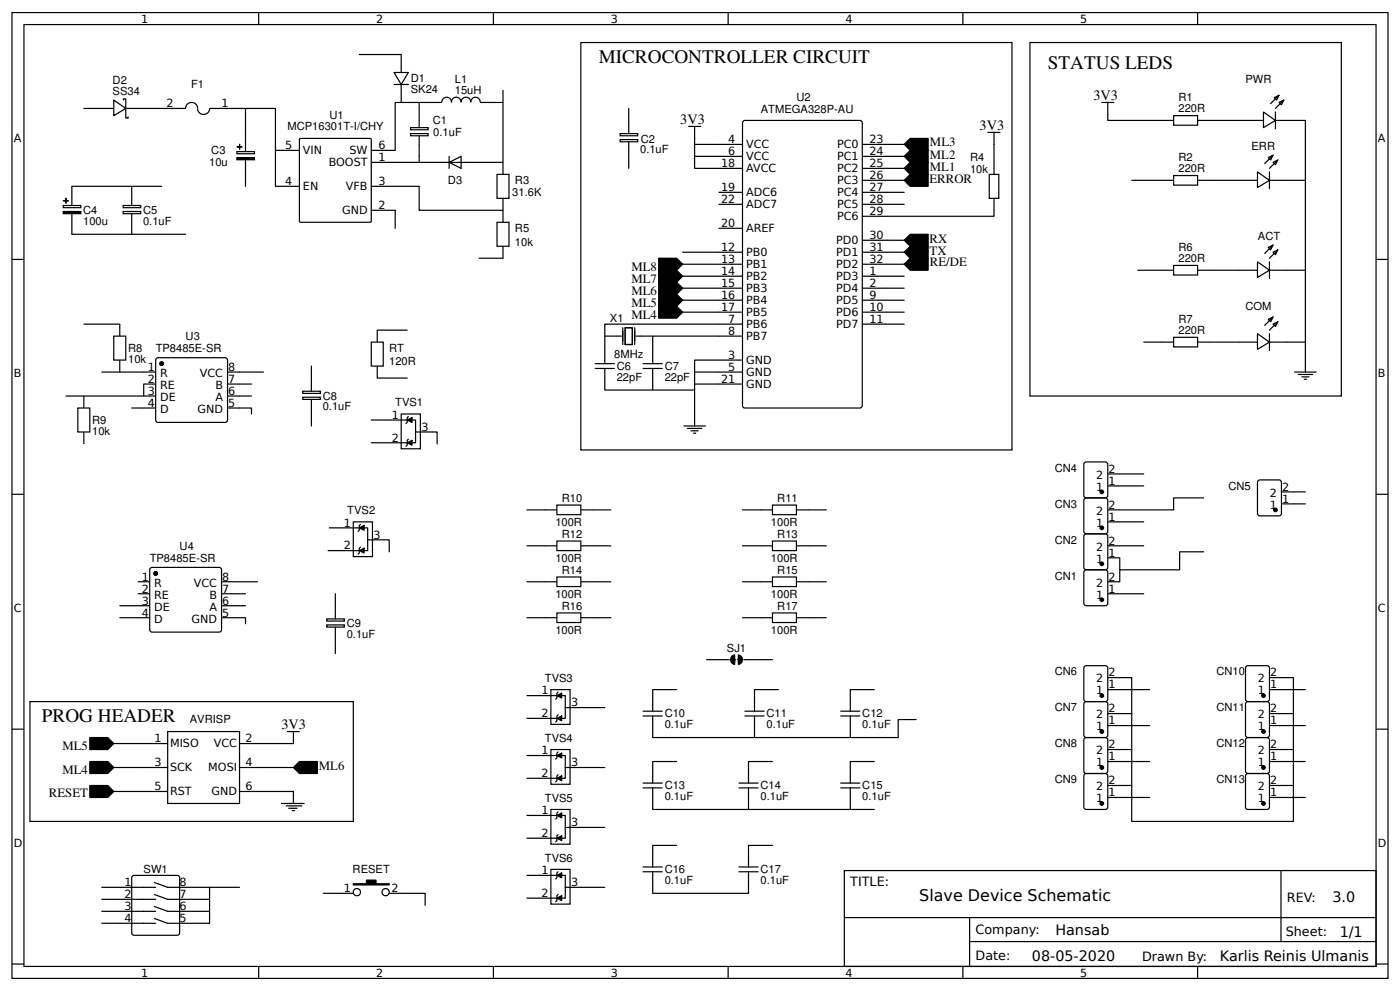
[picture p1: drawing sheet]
<svg xmlns="http://www.w3.org/2000/svg" width="309mm" height="219mm" viewBox="0 0 309 219" stroke-linecap="round" stroke-linejoin="round" font-family="sans-serif">
<g fill="none" stroke="#000" stroke-width=".26">
<path d="M2.6 2.8h304.1v213.2h-304.1zM5.3 5.4h298.7v208h-298.7zM57.1 2.8v2.6M79.4 12h9.2v4M87 16h3.2l-1.6 2.7zM87 18.7h3.2M88.6 18.7v3.9M109 2.8v2.6M111.1 20v15.9h-29.1M128.3 9.4h95.3v90h-95.3zM160.9 2.8v2.6M212.7 2.8v2.6"/>
<path d="M227.5 9.4h68.8v78h-68.8zM264.6 2.8v2.6M18.5 23.9h6.6M25.1 22.1l2.7 1.8-2.7 1.6zM27.3 22.1v-.3h.5v2.1M27.8 23.9v2.2h.5v-.3M27.8 23.9h13.2a1.32 1.32 0 0 1 1.3-1.3 1.32 1.32 0 0 1 1.4 1.3 1.32 1.32 0 0 0 1.3 1.4 1.32 1.32 0 0 0 1.3-1.4h14.6v17.2h5.2M52.3 33.5h3.9v.4h-3.9zM54.2 23.9v9.6M54.2 35.3v5.8M60.9 33.2h5.2M66.2 30.7l.2-.1h15.4l.2 .1v18.1l-.1 .2-15.5 .1-.2-.2z"/>
<path d="M90.7 29.5h3.9v.5h-3.9zM90.7 28.2h3.9v.5h-3.9zM92.6 28.2v-5.6h-5.3v10.6h-5.3M92.6 22.6h5M92.6 30v5.9M99.2 35.9l2.7-1.4v2.7zM99.2 34.5v2.7M101.9 22.6a1.06 1.06 0 0 0-1.1-1.1 1.06 1.06 0 0 0-1.1 1.1 1.06 1.06 0 0 0-1-1.1 1.06 1.06 0 0 0-1.1 1.1M106.1 22.6a1.05 1.05 0 0 0-1.1-1.1 1.05 1.05 0 0 0-1 1.1 1.06 1.06 0 0 0-1.1-1.1 1.06 1.06 0 0 0-1 1.1M106.1 22.6h5M109.8 38.5h2.6v5.3h-2.6zM111.1 35.9v2.6"/>
<path d="M137 30.8h3.9v.5h-3.9zM137 29.5h3.9v.5h-3.9zM138.9 23.9v5.6M138.9 31.4v5.8M152.1 27.9h2.7M153.5 27.9v9.3h10.5M153.5 31.9h10.5M153.5 34.5h10.5M164.3 26.7l25.7-.1 .4 .3 .1 62.7-.3 .4-25.6 .1-.5-.3-.1-62.7zM190.5 31.9h9.3M190.5 34.5h9.3M190.5 37.2h9.3"/>
<path d="M190.5 39.8h9.3M218.3 29.2h2.6M218.5 38.5h2.2v5.3h-2.2zM219.6 29.2v9.3M243.4 22.6h2.7M244.7 22.6v4h14.6M250 39.8h9.3M259.3 25.5h5.3v2.1h-5.3zM259.3 38.8h5.3v2.1h-5.3zM264.6 26.6h14.5M264.6 39.8h13.2M277.8 38l2.7 1.8-2.7 1.6z"/>
<path d="M279.1 24.7l2.7 1.9-2.7 1.6zM280.2 34.8l1.1-.5-.6 1zM280.5 39.8h7.9M280.5 38v3.7M281.3 35.9l1-.6-.5 1.1zM281.3 34.3l-1.9 1.8M281.5 21.6l1.1-.6-.6 1.1zM281.8 26.6h6.6v55.6M281.8 24.7v3.7M282.3 35.3l-1.8 1.9M282.6 22.6l1-.5-.5 1.1zM282.6 21l-1.9 1.9"/>
<path d="M283.6 22.1l-1.8 1.8M2.6 57.3h2.7M14 45.4h3.9v.5h-3.9zM15.9 47.2v4.5h25.1M27.2 46.7h3.9v.5h-3.9zM27.2 45.4h3.9v.5h-3.9zM29.1 41.1v4.3M29.1 47.2v4.5M35.7 41.1h-19.8v4.3M82 41.1h10.6v5.3h18.5M82 46.4h5.3v4M109.8 49.1h2.6v5.3h-2.6z"/>
<path d="M111.1 54.4v2.6h-5.3M111.1 43.8v5.3M150.8 55.7h13.2M150.8 58.3h13.2M158.7 42.5h5.3M158.7 45.1h5.3M158.7 50.4h5.3M190.5 42.5h9.3M190.5 45.1h9.3M190.5 55.7h9.3M190.5 58.3h9.3M190.5 53h9.3"/>
<path d="M219.6 43.8v4h-29.1M251.4 59.7h7.9M259.3 58.6h5.3v2.1h-5.3zM264.6 59.7h13.2M277.8 57.8l2.7 1.9-2.7 1.6zM280.2 54.6l1.1-.5-.6 1.1zM280.5 57.8v3.7M280.5 59.7h7.9M281.3 55.7l1-.5-.5 1zM281.3 54.1l-1.9 1.9M282.3 55.2l-1.8 1.8M304 57.3h2.7"/>
<path d="M18.5 71.6h8v2.6M25.1 74.2h2.7v5.3h-2.7zM26.5 79.5v2.7M34.7 79.1h15.3l.3 .4-.1 13.5-.5 .3-15-.1-.3-.5v-13.2zM82 75.5h2.7v5.3h-2.7zM90 72.9h-6.7v2.6M133.6 74.2h3.7M137.6 72.4v3.7M138.1 72.4h1.6v3.7h-1.6zM140.2 72.4v3.7M140.5 74.2h3.7M150.8 61h13.2"/>
<path d="M150.8 63.6h13.2M150.8 66.3h13.2M150.8 68.9h13.2M164 79.5h-10.5v14.6M164 74.2h-19.8v6.1M164 71.6h-30.4v8.7M190.5 61h9.3M190.5 63.6h9.3M190.5 66.3h9.3M190.5 68.9h9.3M190.5 71.6h9.3M252.7 75.5h6.6"/>
<path d="M259.3 74.5h5.3v2.1h-5.3zM264.6 75.5h13.2M277.8 73.7l2.7 1.8-2.7 1.6zM280.2 70.5l1.1-.5-.6 1zM280.5 73.7v3.7M280.5 75.5h7.9M281.3 71.6l1-.6-.5 1.1zM281.3 70l-1.9 1.8M282.3 71l-1.8 1.9M17.2 90.1h2.6v5.3h-2.6zM18.5 87.4v2.7M18.5 95.4v2.6"/>
<path d="M22.5 82.2h11.9M29.1 90.1h5.3M31.7 87.4h2.7M34.4 84.8h-2.7v2.6h-17.1M50.3 90.1h5.3v1.3M50.3 82.2h7.9M50.3 84.8h5.3M50.3 87.4h5.3M66.9 87.7h3.9v.5h-3.9zM66.9 86.4h3.9v.5h-3.9zM68.8 80.8v5.6M68.8 88.2v5.9"/>
<path d="M82 92.7h9.8v5.1h-9.8M83.3 80.8v2.7h6.7M88.6 91.4h4.3v7.7h-4.3zM90.2 91.9l-.2 .3v1.1l-.3 .2M90.2 97l-.2 .2v1.1l-.3 .3M91.8 95.4h4.8v2.6M131.5 81.4h4.2M131.5 80.3h4.2M133.6 81.4v4.7h19.9M142.1 81.4h4.2M142.1 80.3h4.2M144.2 81.4v4.7"/>
<path d="M151.1 94.1h4.7M151.9 94.6h3.1M152.7 95.1h1.6M153.2 95.6h.5M153.5 82.2h10.5M153.5 84.8h10.5M286 82.2h4.8M286.8 82.7h3.2M287.6 83.2h1.6M288.1 83.7h.6M2.6 109.1h2.7M72.8 116.5h8.4v5.1h-8.7"/>
<path d="M78.1 115.2h4.2v7.7h-4.2zM79.6 115.8l-.2 .2v1.1l-.3 .2M81.2 119.2h4.8v2.6M116.4 112.6h6.6M123 111.5h5.3v2.1h-5.3zM123 119.5h5.3v2.1h-5.3zM128.3 112.6h6.6M164 112.6h6.7M170.7 111.5h5.2v2.1h-5.2zM170.7 119.5h5.2v2.1h-5.2zM175.9 112.6h6.7M239.5 118.1l.5-.2h4.2l.5 .2v7.2l-.2 .4-4.5 .1-.5-.3z"/>
<path d="M239.5 110.2l.5-.3h4.2l.5 .3v7.1l-.2 .5-4.5 .1-.5-.3zM239.5 102.3l.5-.3h4.2l.5 .3v7.1l-.2 .5h-4.5l-.5-.2zM244.7 115.2h8M244.7 107.3h8M244.7 104.6h8M265.9 109.9h-6.6v2.7h-14.6M277.9 106.2l.4-.2h4.3l.4 .2 .1 7.2-.3 .4-4.5 .1-.4-.3zM283.1 111.3h5.3M283.1 108.6h5.3M304 109.1h2.7M26.5 136.4h6.6M26.5 133.7h6.6"/>
<path d="M30.4 131.1h2.7M30.4 128.5h2.7M33.1 125.5l.5-.2 15.1 .1 .2 .4v13.5l-.5 .3-15.1-.1-.2-.5zM48.9 136.4h5.3v1.3M48.9 133.7h5.3M48.9 131.1h5.3M48.9 128.5h8M72.2 138h3.9v.5h-3.9zM72.2 136.7h3.9v.4h-3.9zM74.1 131.1v5.6M74.1 138.5v5.8M79.6 120.8l-.2 .2v1.1l-.3 .3"/>
<path d="M116.4 136.4h6.6M116.4 128.5h6.6M116.4 120.5h6.6M123 127.4h5.3v2.1h-5.3zM123 135.3h5.3v2.2h-5.3zM128.3 136.4h6.6M128.3 128.5h6.6M128.3 120.5h6.6M164 136.4h6.7M164 128.5h6.7M164 120.5h6.7M170.7 127.4h5.2v2.1h-5.2z"/>
<path d="M170.7 135.3h5.2v2.2h-5.2zM175.9 136.4h6.7M175.9 128.5h6.7M175.9 120.5h6.7M239.5 126.1l.5-.3h4.2l.5 .3v7.1l-.2 .5h-4.5l-.5-.2zM244.7 131.1h8M244.7 120.5h8M244.7 123.2h2.7v2.6M265.9 121.8h-5.3v4h-13.2v2.7h-2.7M6.6 154.9h71.5v26.5h-71.5zM116.4 153.6h8.5v5h-8.5M121.7 152.3h4.2v7.6h-4.2z"/>
<path d="M123.3 152.8l-.3 .3v1l-.2 .3M123.3 157.8l-.3 .3v1l-.2 .3M124.9 156.2h8.7M142.1 158.1h4.2M142.1 157h4.2M144.2 158.1v4.8h54.2v-4h4M149.5 152.3h-5.3v4.7M156.1 145.7h5M164.3 145.7h6.4M164.6 158.1h4.2M164.6 157h4.2M166.7 158.1v4.8"/>
<path d="M172 152.3h-5.3v4.7M185.7 158.1h4.3M185.7 157h4.3M187.9 158.1v4.8M193.1 152.3h-5.2v4.7M239.5 147.2l.5-.2h4.2l.5 .2v7.2l-.2 .4-4.5 .1-.5-.2zM239.5 155.2l.5-.3h4.2l.5 .3v7.1l-.2 .5-4.5 .1-.5-.3zM244.7 149.6h5.3v31.8h35.8v-31.8h-5.3M244.7 152.3h9.3M244.7 157.6h5.3M275.2 147.2l.5-.2h4.2l.5 .2 .1 7.2-.3 .4-4.5 .1-.5-.2zM275.2 155.2l.5-.3h4.2l.5 .3 .1 7.1-.3 .5-4.5 .1-.5-.3z"/>
<path d="M280.5 152.3h7.9M280.5 157.6h5.3M2.6 161h2.7M25.1 164.2h11.9M25.1 169.5h11.9M25.1 174.8h11.9M37 161.5h15.9v15.9h-15.9zM52.9 169.5h11.9M52.9 174.8h11.9v2.6M62.2 177.4h5M63.2 177.9h3.5M63.5 161.5h2.6"/>
<path d="M63.8 178.5h1.8M64.6 179h.5M64.8 161.5v2.7h-11.9M116.4 166.8h8.5v5h-8.5M121.7 165.5h4.2v7.7h-4.2zM121.7 178.7h4.2v7.7h-4.2zM123.3 166l-.3 .3v1l-.2 .3M123.3 171.1l-.3 .2v1.1l-.2 .2M123.3 179.3l-.3 .2v1.1l-.2 .2M124.9 169.5h8.7M142.1 174h4.2M142.1 172.9h4.2"/>
<path d="M144.2 174v4.7h48.9M149.5 168.1h-5.3v4.8M163.2 174h4.3M163.2 172.9h4.3M165.4 174v4.7M170.7 168.1h-5.3v4.8M185.7 174h4.3M185.7 172.9h4.3M187.9 174v4.7M193.1 168.1h-5.2v4.8M239.5 163.1l.5-.2h4.2l.5 .2v7.2l-.2 .4-4.5 .1-.5-.3zM239.5 171.1l.5-.3h4.2l.5 .3v7.1l-.2 .5h-4.5l-.5-.2z"/>
<path d="M244.7 168.1h9.3M244.7 160.2h9.3M244.7 165.5h5.3M244.7 176.1h9.3M244.7 173.4h5.3M275.2 163.1l.5-.2h4.2l.5 .2 .1 7.2-.3 .4-4.5 .1-.5-.3zM275.2 171.1l.5-.3h4.2l.5 .3 .1 7.1-.3 .5h-4.5l-.5-.2zM280.5 168.1h7.9M280.5 160.2h7.9M280.5 165.5h5.3M280.5 176.1h7.9M280.5 173.4h5.3"/>
<path d="M304 161h2.7M22.5 198.6h11.9M22.5 195.9h11.9M29.4 193.4l9.8-.1 .4 .2 .1 12.5-.3 .4-9.8 .1-.4-.3-.1-12.4zM34.1 197.5l2.9 1.1h9.3M34.1 194.9l2.9 1h15.9M46.3 195.9v8h-9.3l-2.9-1.1M71.4 197.2h6.7M79.6 197a.81 .81 0 0 0-1.1-.8 .81 .81 0 0 0-.3 1.3 .81 .81 0 0 0 1.3-.1l.1-.4M86 197a.81 .81 0 0 0-1.1-.8 .81 .81 0 0 0-.3 1.3 .81 .81 0 0 0 1.3-.1l.1-.4M86 197.2h7.9v2.7M116.4 180h8.5v5.1h-8.5"/>
<path d="M116.4 193.3h8.5v5h-8.5M121.7 192h4.2v7.6h-4.2zM123.3 184.3l-.3 .2v1.1l-.2 .3M123.3 192.5l-.3 .2v1.1l-.2 .3M123.3 197.5l-.3 .3v1l-.2 .3M124.9 195.9h8.7M124.9 182.7h8.7M142.1 192.5h4.2M142.1 191.4h4.2M144.2 192.5v4.7h21.2v-4.7M149.5 186.7h-5.3v4.7M163.2 192.5h4.3"/>
<path d="M163.2 191.4h4.3M170.7 186.7h-5.3v4.7M186.5 192.2h117.5v21.2h-117.5zM283 192.2v15.7M2.6 212.9h2.7M22.5 203.9h11.9M22.5 201.2h11.9M34.1 200.2l2.9 1h9.3M57.1 213.4v2.6M109 213.4v2.6M160.9 213.4v2.6M186.6 202.6h117.3"/>
<path d="M212.7 213.4v2.6M214.2 207.9h89.7M214.2 202.6v10.6M264.6 213.4v2.6M304 212.9h2.7"/>
</g>
<g fill="#000" stroke="#000" stroke-width=".26">
<path d="M52.3 34.8h3.9v.5h-3.9zM52.4 32.4h1zM52.9 31.9v1zM199.8 37.2l1.3-1.3h4v2.6h-4zM199.8 34.5l1.3-1.3h4v2.7h-4zM201.1 30.6h4v2.6h-4l-1.3-1.3zM199.8 39.8l1.3-1.3h4v2.6h-4zM14 46.7h3.9v.5h-3.9zM14 44.3h1.1zM14.6 43.8v1zM145.5 57h4l1.3 1.3-1.3 1.4h-4zM199.8 53l1.3-1.3h4v2.7h-4z"/>
<path d="M199.8 55.7l1.3-1.3h4v2.6h-4zM199.8 58.3l1.3-1.3h4v2.7h-4zM145.5 67.6h4l1.3 1.3-1.3 1.3h-4zM145.5 65h4l1.3 1.3-1.3 1.3h-4zM145.5 62.3h4l1.3 1.3-1.3 1.4h-4zM145.5 59.7h4l1.3 1.3-1.3 1.3h-4zM90 92.7l1-.5v1.1zM90 97.8l1-.6v1.1zM79.4 116.5l1-.5v1.1zM79.4 121.6l1-.6v1.1zM123 153.6l1.1-.5v1zM123 158.6l1.1-.5v1z"/>
<path d="M19.8 162.9h4l1.3 1.3-1.3 1.3h-4zM19.8 168.1h4l1.3 1.4-1.3 1.3h-4zM19.8 173.4h4l1.3 1.4-1.3 1.3h-4zM64.8 169.5l1.3-1.4h4v2.7h-4zM123 166.8l1.1-.5v1zM123 171.8l1.1-.5v1.1zM123 180l1.1-.5v1.1zM78.1 195.1h2.9v-.8h2.1v.8h2.9v.3h-7.9zM123 185.1l1.1-.6v1.1zM123 193.3l1.1-.6v1.1zM123 198.3l1.1-.5v1z"/>
<circle cx="35.7" cy="80.3" r=".4"/>
<circle cx="243.4" cy="108.6" r=".4"/>
<circle cx="243.4" cy="116.5" r=".4"/>
<circle cx="281.8" cy="112.6" r=".4"/>
<circle cx="34.4" cy="126.6" r=".4"/>
<circle cx="243.4" cy="124.5" r=".4"/>
<circle cx="243.4" cy="132.4" r=".4"/>
<circle cx="243.4" cy="153.6" r=".4"/>
<circle cx="279.1" cy="153.6" r=".4"/>
<circle cx="243.4" cy="161.5" r=".4"/>
<circle cx="243.4" cy="177.4" r=".4"/>
<circle cx="243.4" cy="169.5" r=".4"/>
<circle cx="279.1" cy="169.5" r=".4"/>
<circle cx="279.1" cy="161.5" r=".4"/>
<circle cx="279.1" cy="177.4" r=".4"/>
</g>
<path d="M162.5 145.1l-.4 .1-.2 .6 .2 .3 .4 .1M163 145.1l.3 .1 .2 .6-.2 .3-.3 .1" fill="none" stroke="#000" stroke-width="1.3" stroke-linecap="butt"/>
<g font-size="4.2">
<text x="132.3" y="13.9">MICROCONTROLLER CIRCUIT</text>
<text x="231.5" y="15.2">STATUS LEDS</text>
<text x="9.3" y="159.4">PROG HEADER</text>
</g>
<text font-size="3.5" x="203.1" y="199">Slave Device Schematic</text>
<g font-size="3.2">
<text x="241.6" y="22.1">3V3</text>
<text x="150.3" y="27.4">3V3</text>
<text x="216.4" y="28.7">3V3</text>
<text x="62.2" y="161">3V3</text>
<text x="294.4" y="199.2">3.0</text>
<text x="233.2" y="206.3">Hansab</text>
<text x="296" y="206.9">1/1</text>
<text x="228" y="212.2">08-05-2020</text>
<text x="269.5" y="212.1">Karlis Reinis Ulmanis</text>
</g>
<g font-size="2.8">
<text x="205.5" y="35.1">ML2</text>
<text x="205.5" y="32.3">ML3</text>
<text x="205.4" y="40.3">ERROR</text>
<text x="205.5" y="37.7">ML1</text>
<text x="205.4" y="53.6">RX</text>
<text x="139.5" y="59.9">ML8</text>
<text x="205.4" y="56.2">TX</text>
<text x="205.4" y="58.8">RE/DE</text>
<text x="139.5" y="65.2">ML6</text>
<text x="139.5" y="62.5">ML7</text>
<text x="139.5" y="70.4">ML4</text>
<text x="139.5" y="67.8">ML5</text>
<text x="13.8" y="165.5">ML5</text>
<text x="13.8" y="170.8">ML4</text>
<text x="70.4" y="170">ML6</text>
<text x="10.8" y="176.1">RESET</text>
<text x="187.9" y="195.7">TITLE:</text>
<text x="284.3" y="199.2">REV:</text>
<text x="215.5" y="206.3">Company:</text>
<text x="284.1" y="206.8">Sheet:</text>
<text x="215.5" y="212.1">Date:</text>
<text x="252.3" y="212.1">Drawn By:</text>
</g>
<g font-size="2.5">
<text x="31.2" y="5">1</text>
<text x="83.1" y="5">2</text>
<text x="134.9" y="5">3</text>
<text x="186.8" y="5">4</text>
<text x="238.7" y="5">5</text>
<text x="24.9" y="21">SS34</text>
<text x="24.9" y="18.7">D2</text>
<text x="36.8" y="23.7">2</text>
<text x="42.2" y="19.4">F1</text>
<text x="48.9" y="23.7">1</text>
<text x="90.8" y="20.6">SK24</text>
<text x="90.8" y="18.2">D1</text>
<text x="100.5" y="20.7">15uH</text>
<text x="100.5" y="18.3">L1</text>
<text x="175.9" y="22.2">U2</text>
<text x="260.4" y="22.4">R1</text>
<text x="275.2" y="18.3">PWR</text>
<text x="63.5" y="28.8">MCP16301T-I/CHY</text>
<text x="72.8" y="26.2">U1</text>
<text x="95.6" y="27.4">C1</text>
<text x="168.1" y="24.8">ATMEGA328P-AU</text>
<text x="260.4" y="24.7">220R</text>
<text x="3" y="31.4">A</text>
<text x="46.7" y="34.1">C3</text>
<text x="63" y="32.9">5</text>
<text x="66.9" y="34">VIN</text>
<text x="77.2" y="34">SW</text>
<text x="83.6" y="35.6">1</text>
<text x="83.6" y="32.9">6</text>
<text x="95.7" y="30.1">0.1uF</text>
<text x="141.4" y="33.8">0.1uF</text>
<text x="141.6" y="31.5">C2</text>
<text x="160.9" y="31.6">4</text>
<text x="160.9" y="34.3">6</text>
<text x="164.8" y="32.7">VCC</text>
<text x="164.8" y="35.3">VCC</text>
<text x="184.9" y="32.7">PC0</text>
<text x="184.9" y="35.3">PC1</text>
<text x="192.1" y="31.6">23</text>
<text x="192.1" y="34.3">24</text>
<text x="214.3" y="35.5">R4</text>
<text x="260.4" y="35.6">R2</text>
<text x="276.5" y="33.1">ERR</text>
<text x="304.4" y="31.4">A</text>
<text x="46.2" y="36.7">10u</text>
<text x="63" y="40.9">4</text>
<text x="66.9" y="41.9">EN</text>
<text x="72.6" y="36.6">BOOST</text>
<text x="76.4" y="41.9">VFB</text>
<text x="83.6" y="40.9">3</text>
<text x="99" y="40.7">D3</text>
<text x="113.8" y="40.7">R3</text>
<text x="159.3" y="36.9">18</text>
<text x="164.8" y="38">AVCC</text>
<text x="184.9" y="38">PC2</text>
<text x="184.9" y="40.6">PC3</text>
<text x="192.1" y="36.9">25</text>
<text x="192.1" y="39.6">26</text>
<text x="214.3" y="38.1">10k</text>
<text x="260.4" y="38">220R</text>
<text x="18.4" y="47.2">C4</text>
<text x="31.6" y="47.3">C5</text>
<text x="75.6" y="47.2">GND</text>
<text x="83.6" y="46.2">2</text>
<text x="113.2" y="43.3">31.6K</text>
<text x="159.3" y="42.2">19</text>
<text x="159.3" y="44.8">22</text>
<text x="164.8" y="43.3">ADC6</text>
<text x="164.8" y="45.9">ADC7</text>
<text x="184.9" y="43.3">PC4</text>
<text x="184.9" y="45.9">PC5</text>
<text x="192.1" y="42.2">27</text>
<text x="192.1" y="44.8">28</text>
<text x="192.1" y="47.5">29</text>
<text x="18.4" y="49.6">100u</text>
<text x="31.6" y="49.7">0.1uF</text>
<text x="113.8" y="51.3">R5</text>
<text x="159.3" y="50.1">20</text>
<text x="164.8" y="51.2">AREF</text>
<text x="184.7" y="53.8">PD0</text>
<text x="184.9" y="48.6">PC6</text>
<text x="192.1" y="52.8">30</text>
<text x="277.9" y="52.9">ACT</text>
<text x="113.8" y="54.2">10k</text>
<text x="159.3" y="55.4">12</text>
<text x="159.3" y="58.1">13</text>
<text x="164.8" y="56.5">PB0</text>
<text x="164.8" y="59.1">PB1</text>
<text x="184.7" y="56.5">PD1</text>
<text x="184.7" y="59.1">PD2</text>
<text x="192.1" y="55.4">31</text>
<text x="192.1" y="58.1">32</text>
<text x="260.4" y="57.8">220R</text>
<text x="260.4" y="55.4">R6</text>
<text x="159.3" y="60.7">14</text>
<text x="159.3" y="63.4">15</text>
<text x="164.8" y="61.8">PB2</text>
<text x="164.8" y="64.4">PB3</text>
<text x="184.7" y="61.8">PD3</text>
<text x="184.7" y="64.4">PD4</text>
<text x="192.1" y="60.7">1</text>
<text x="192.1" y="63.4">2</text>
<text x="134.8" y="71.1">X1</text>
<text x="159.3" y="66">16</text>
<text x="159.3" y="68.7">17</text>
<text x="160.9" y="71.3">7</text>
<text x="164.8" y="67.1">PB4</text>
<text x="164.8" y="69.7">PB5</text>
<text x="184.7" y="67.1">PD5</text>
<text x="184.7" y="69.7">PD6</text>
<text x="192.1" y="66">9</text>
<text x="192.1" y="68.7">10</text>
<text x="192.1" y="71.3">11</text>
<text x="260.4" y="71.3">R7</text>
<text x="275.2" y="68.5">COM</text>
<text x="28.3" y="77.7">R8</text>
<text x="34.4" y="77.8">TP8485E-SR</text>
<text x="41" y="75.1">U3</text>
<text x="86" y="77.8">RT</text>
<text x="160.9" y="74">8</text>
<text x="164.8" y="72.4">PB6</text>
<text x="164.8" y="75">PB7</text>
<text x="184.7" y="72.4">PD7</text>
<text x="260.4" y="73.7">220R</text>
<text x="3" y="83.2">B</text>
<text x="28.3" y="80.1">10k</text>
<text x="32.7" y="81.9">1</text>
<text x="35.4" y="83.2">R</text>
<text x="44.2" y="83.2">VCC</text>
<text x="50.4" y="81.9">8</text>
<text x="86" y="80.7">120R</text>
<text x="135.7" y="79">8MHz</text>
<text x="136.3" y="81.7">C6</text>
<text x="146.8" y="81.7">C7</text>
<text x="160.9" y="79.2">3</text>
<text x="160.9" y="81.9">5</text>
<text x="164.8" y="80.3">GND</text>
<text x="164.8" y="82.9">GND</text>
<text x="304.4" y="83.2">B</text>
<text x="32.7" y="84.5">2</text>
<text x="32.7" y="87.2">3</text>
<text x="32.7" y="89.8">4</text>
<text x="35.4" y="85.9">RE</text>
<text x="35.4" y="88.5">DE</text>
<text x="47.6" y="85.9">B</text>
<text x="47.6" y="88.5">A</text>
<text x="50.4" y="89.8">5</text>
<text x="50.4" y="87.2">6</text>
<text x="50.4" y="84.5">7</text>
<text x="71.3" y="88.2">C8</text>
<text x="87.3" y="89.7">TVS1</text>
<text x="136.3" y="84.1">22pF</text>
<text x="146.8" y="84.1">22pF</text>
<text x="159.3" y="84.5">21</text>
<text x="164.8" y="85.6">GND</text>
<text x="20.4" y="96">10k</text>
<text x="20.4" y="93.6">R9</text>
<text x="35.4" y="91.1">D</text>
<text x="43.6" y="91.1">GND</text>
<text x="71.3" y="90.6">0.1uF</text>
<text x="86.5" y="92.5">1</text>
<text x="93.1" y="95.1">3</text>
<text x="86.5" y="97.5">2</text>
<text x="233" y="104.2">CN4</text>
<text x="242.2" y="105.7">2</text>
<text x="244.9" y="107">1</text>
<text x="244.9" y="104.4">2</text>
<text x="76.7" y="113.5">TVS2</text>
<text x="124.1" y="110.8">R10</text>
<text x="171.7" y="110.8">R11</text>
<text x="233" y="112.1">CN3</text>
<text x="242.2" y="113.6">2</text>
<text x="242.2" y="108.3">1</text>
<text x="244.9" y="112.3">2</text>
<text x="271.4" y="108.1">CN5</text>
<text x="280.6" y="112.3">1</text>
<text x="280.6" y="109.7">2</text>
<text x="283.2" y="111">1</text>
<text x="283.2" y="108.3">2</text>
<text x="76" y="116.3">1</text>
<text x="82.5" y="118.9">3</text>
<text x="122.7" y="116.1">100R</text>
<text x="124.1" y="118.7">R12</text>
<text x="170.3" y="116.1">100R</text>
<text x="171.7" y="118.7">R13</text>
<text x="242.2" y="116.3">1</text>
<text x="244.9" y="115">1</text>
<text x="33.1" y="124.1">TP8485E-SR</text>
<text x="39.7" y="121.4">U4</text>
<text x="76" y="121.3">2</text>
<text x="122.7" y="124">100R</text>
<text x="170.3" y="124">100R</text>
<text x="233" y="120">CN2</text>
<text x="242.2" y="124.2">1</text>
<text x="242.2" y="121.6">2</text>
<text x="244.9" y="122.9">1</text>
<text x="244.9" y="120.3">2</text>
<text x="31.4" y="128.2">1</text>
<text x="31.4" y="130.8">2</text>
<text x="34.1" y="129.5">R</text>
<text x="42.8" y="129.5">VCC</text>
<text x="49.1" y="130.8">7</text>
<text x="49.1" y="128.2">8</text>
<text x="122.7" y="132">100R</text>
<text x="124.1" y="126.7">R14</text>
<text x="170.3" y="132">100R</text>
<text x="171.7" y="126.7">R15</text>
<text x="233" y="128">CN1</text>
<text x="242.2" y="129.5">2</text>
<text x="244.9" y="130.8">1</text>
<text x="244.9" y="128.2">2</text>
<text x="3" y="135.1">C</text>
<text x="31.4" y="133.5">3</text>
<text x="31.4" y="136.1">4</text>
<text x="34.1" y="132.2">RE</text>
<text x="34.1" y="134.8">DE</text>
<text x="34.1" y="137.5">D</text>
<text x="42.3" y="137.5">GND</text>
<text x="46.3" y="132.2">B</text>
<text x="46.3" y="134.8">A</text>
<text x="49.1" y="136.1">5</text>
<text x="49.1" y="133.5">6</text>
<text x="124.1" y="134.6">R16</text>
<text x="171.7" y="134.6">R17</text>
<text x="242.2" y="132.2">1</text>
<text x="304.4" y="135.1">C</text>
<text x="76.6" y="140.9">0.1uF</text>
<text x="76.6" y="138.5">C9</text>
<text x="122.7" y="139.9">100R</text>
<text x="160.6" y="143.9">SJ1</text>
<text x="170.3" y="139.9">100R</text>
<text x="233" y="149.1">CN6</text>
<text x="244.9" y="149.4">2</text>
<text x="268.7" y="149.1">CN10</text>
<text x="280.6" y="149.4">2</text>
<text x="119.6" y="153.3">1</text>
<text x="120.4" y="150.6">TVS3</text>
<text x="126.2" y="156">3</text>
<text x="242.2" y="153.3">1</text>
<text x="242.2" y="150.7">2</text>
<text x="244.9" y="152">1</text>
<text x="277.9" y="153.3">1</text>
<text x="277.9" y="150.7">2</text>
<text x="280.6" y="152">1</text>
<text x="41.9" y="159.7">AVRISP</text>
<text x="119.6" y="158.4">2</text>
<text x="146.8" y="160.8">0.1uF</text>
<text x="146.8" y="158.4">C10</text>
<text x="169.3" y="160.8">0.1uF</text>
<text x="169.3" y="158.4">C11</text>
<text x="190.5" y="160.8">0.1uF</text>
<text x="190.5" y="158.4">C12</text>
<text x="233" y="157.1">CN7</text>
<text x="242.2" y="161.3">1</text>
<text x="242.2" y="158.6">2</text>
<text x="244.9" y="159.9">1</text>
<text x="244.9" y="157.3">2</text>
<text x="268.7" y="157.1">CN11</text>
<text x="277.9" y="161.3">1</text>
<text x="277.9" y="158.6">2</text>
<text x="280.6" y="159.9">1</text>
<text x="280.6" y="157.3">2</text>
<text x="34.1" y="163.9">1</text>
<text x="37.6" y="165">MISO</text>
<text x="47.2" y="165">VCC</text>
<text x="54.2" y="163.9">2</text>
<text x="119.6" y="166.6">1</text>
<text x="120.4" y="163.8">TVS4</text>
<text x="233" y="165">CN8</text>
<text x="242.2" y="166.6">2</text>
<text x="244.9" y="167.9">1</text>
<text x="244.9" y="165.2">2</text>
<text x="268.7" y="165">CN12</text>
<text x="277.9" y="166.6">2</text>
<text x="280.6" y="167.9">1</text>
<text x="280.6" y="165.2">2</text>
<text x="34.1" y="169.2">3</text>
<text x="37.6" y="170.3">SCK</text>
<text x="46" y="170.3">MOSI</text>
<text x="54.2" y="169.2">4</text>
<text x="119.6" y="171.6">2</text>
<text x="126.2" y="169.2">3</text>
<text x="233" y="173">CN9</text>
<text x="242.2" y="169.2">1</text>
<text x="244.9" y="173.2">2</text>
<text x="268.7" y="173">CN13</text>
<text x="277.9" y="169.2">1</text>
<text x="280.6" y="173.2">2</text>
<text x="34.1" y="174.5">5</text>
<text x="37.6" y="175.6">RST</text>
<text x="46.7" y="175.6">GND</text>
<text x="54.2" y="174.5">6</text>
<text x="119.6" y="179.8">1</text>
<text x="120.4" y="177">TVS5</text>
<text x="146.8" y="176.7">0.1uF</text>
<text x="146.8" y="174.3">C13</text>
<text x="168" y="176.7">0.1uF</text>
<text x="168" y="174.3">C14</text>
<text x="190.5" y="176.7">0.1uF</text>
<text x="190.5" y="174.3">C15</text>
<text x="242.2" y="177.1">1</text>
<text x="242.2" y="174.5">2</text>
<text x="244.9" y="175.8">1</text>
<text x="277.9" y="177.1">1</text>
<text x="277.9" y="174.5">2</text>
<text x="280.6" y="175.8">1</text>
<text x="119.6" y="184.8">2</text>
<text x="126.2" y="182.4">3</text>
<text x="3" y="186.9">D</text>
<text x="120.4" y="190.2">TVS6</text>
<text x="304.4" y="186.9">D</text>
<text x="27.5" y="195.7">1</text>
<text x="31.7" y="192.8">SW1</text>
<text x="39.7" y="195.7">8</text>
<text x="76" y="197">1</text>
<text x="77.9" y="192.8">RESET</text>
<text x="86.5" y="197">2</text>
<text x="119.6" y="193">1</text>
<text x="126.2" y="195.7">3</text>
<text x="146.8" y="195.2">0.1uF</text>
<text x="146.8" y="192.8">C16</text>
<text x="168" y="195.2">0.1uF</text>
<text x="168" y="192.8">C17</text>
<text x="27.5" y="198.3">2</text>
<text x="27.5" y="201">3</text>
<text x="27.5" y="203.6">4</text>
<text x="39.7" y="203.6">5</text>
<text x="39.7" y="201">6</text>
<text x="39.7" y="198.3">7</text>
<text x="119.6" y="198">2</text>
<text x="31.2" y="215.6">1</text>
<text x="83.1" y="215.6">2</text>
<text x="134.9" y="215.6">3</text>
<text x="186.8" y="215.6">4</text>
<text x="238.7" y="215.6">5</text>
</g>
</svg>
